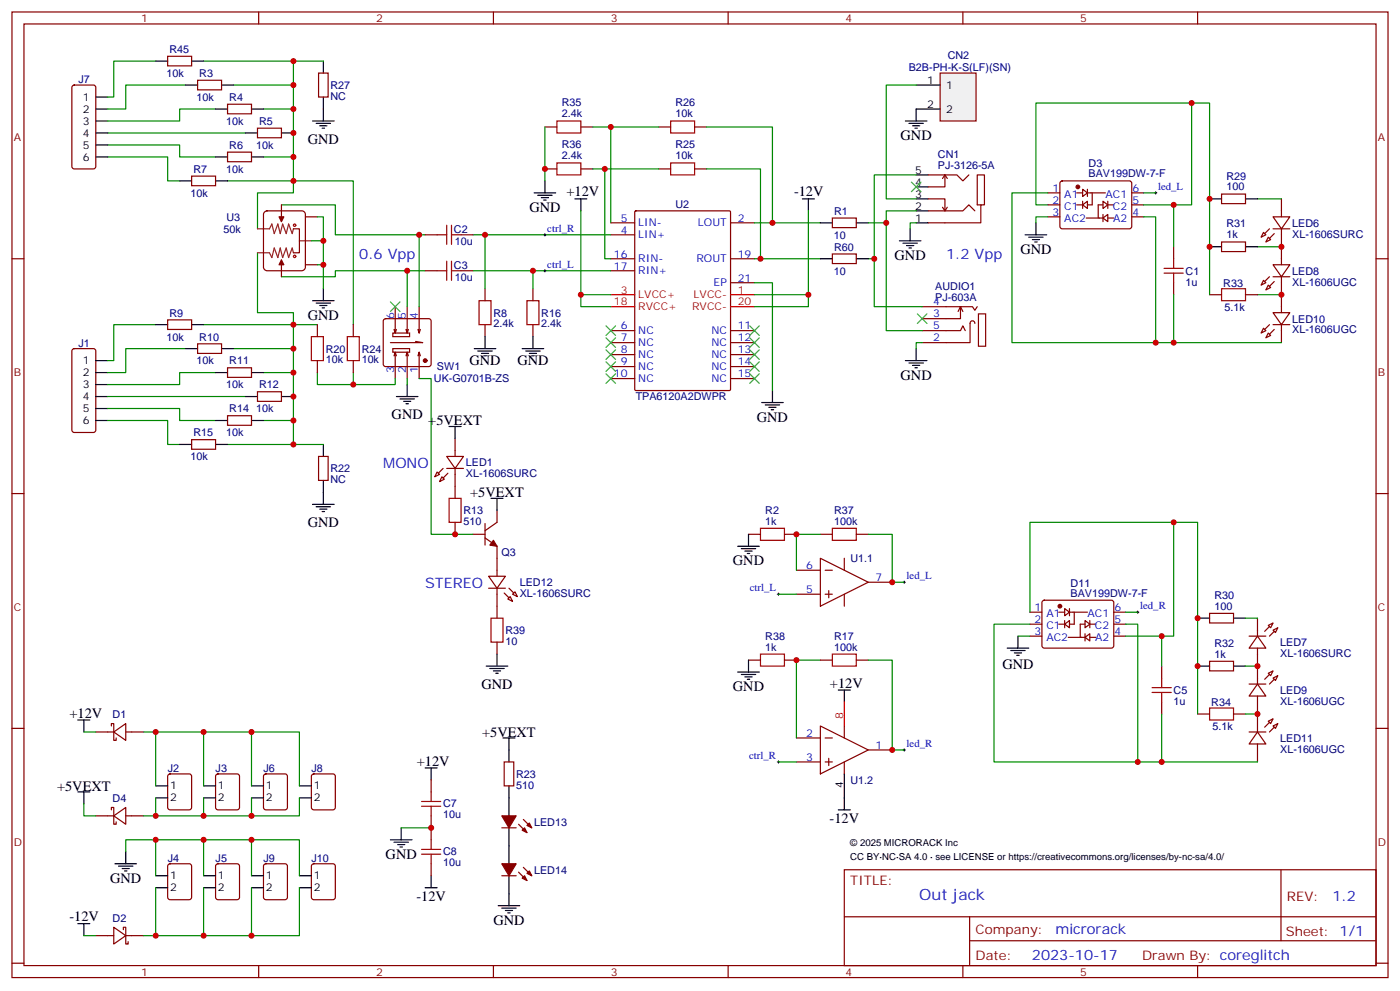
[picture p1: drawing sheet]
<svg xmlns="http://www.w3.org/2000/svg" width="412mm" height="292mm" viewBox="0 0 412 292" stroke-linecap="round" stroke-linejoin="round" font-family="sans-serif">
<g fill="none" stroke="#870000" stroke-width=".35">
<path d="M3.5 3.5h405.4v284.4h-405.4zM7.1 7.1h398.2v277.2h-398.2zM76.2 3.5v3.6M145.3 3.5v3.6M214.5 3.5v3.6M283.6 3.5v3.6M352.8 3.5v3.6M21.4 25.3l.5-.3h5.6l.7 .5v23.5l-.4 .7h-5.9l-.7-.4v-23.5zM93.8 21.5h2.9v7.1h-2.9zM160.5 37.4h3.5M171.1 37.4h3.5M194 37.4h3.6"/>
<path d="M204.6 37.4h3.5M160.5 49.7h3.5M171.1 49.7h3.5M194 49.7h3.6M204.6 49.7h3.5M273.4 58.6h4.9v3.5M273.4 51.5h8.5l1.7 1.8 1.8-1.8M278.3 51.5v3.5h-4.9M278.3 51.5l.7 1.1M278.3 51.5l-.7 1.1M308.7 56.8h3.5M312.4 53.5l.5-.2h20l.5 .7-.1 12.9-.6 .5-20.1-.1-.4-.6v-12.7z"/>
<path d="M317.1 56.8h1.8M318.9 55.7l1.4 1.1-1.4 1.1zM318.9 59.3v2.1M320.3 56.8h5.3M320.3 55.7v2.2M321.7 56.8v3.5h-1.4M324.9 59.3l1.4 1-1.4 1.1zM326.3 59.3v2.1M333.4 56.8h3.5M359.8 57.1h7.1v2.9h-7.1zM377.5 58.6v5.3M3.5 76.2h3.6"/>
<path d="M77.8 62.5l.9-.4h10.2l.9 .4 .2 .6v15.6l-.5 .8-.6 .2h-10.2l-.9-.5-.2-.5v-15.6zM82.9 60.3v5M82.9 76.6v4.9M86.4 67.4h1.8v7h-1.8M90 63.9h3.5M90 78h3.5M179.9 76.2h7.1M179.9 65.6h7.1M179.9 69.1h7.1M179.9 79.7h7.1M187 62.3l.3-.2h27.5l.3 .2 .1 52.4-.2 .3h-27.7l-.3-.2zM215.2 76.2h7"/>
<path d="M215.2 65.6h7M273.4 62.1h10.2l1.8-1.8 1.8 1.8M277.6 61l.7 1.1M279 61l-.7 1.1M288.9 60.3h-1v-8.8h2.1v8.8h-1.1v5.3h-15.5M308.7 60.3h3.5M308.7 63.9h3.5M317.1 60.3h1.8M318.9 60.3l1.4-1v2.1zM320 64.2h4.9M324.9 64.2l1.4-1.1v2.2zM324.9 60.3h-1.4v3.9"/>
<path d="M324.9 63.1v2.2M326.3 60.3h1.8M326.3 64.2h1.8M333.4 60.3h3.5M333.4 63.9h3.5M345.7 72.7v3.5M359.8 71.3h7.1v2.8h-7.1zM372.2 68.4l.7 .7-1.4 .7zM373.6 69.8l.7 .8-1.4 .7zM375 78h4.9l-2.4 3.5zM375 63.9h4.9l-2.4 3.5zM375 67.4h4.9"/>
<path d="M377.5 67.4v10.6M405.3 76.2h3.6M93.5 95.6v3.5M104.1 95.6v3.5M113.1 94l.5-.2h12.7l.5 .2 .2 .5v12.7l-.2 .5-.5 .2h-12.7l-.5-.2-.2-.5v-12.7zM115.7 98.1h4.9v1h-4.9zM116.4 90.3v7.8l-.3-1.1M116.8 97l-.4 1.1M119.9 90.3v7.8l-.3-1.1M120.3 97l-.4 1.1M123.5 90.3v7.8l-.4-1.1M123.8 97l-.3 1.1"/>
<path d="M179.9 97.4h7.1M215.2 97.4h7M215.2 83.3h7M271.6 97.4h11.3l.7-1.4 .7 1.4M271.6 90.3h14.9l.7 1.1 .7-1.1M282.2 91.7l.7-1.4 .7 1.4M282.9 90.3v3.5h-11.3M287.2 95.2l-.1-.4a.69 .69 0 0 0-1.2 0l-.1 6.1h-14.2M288.2 92.4h2.1v9.6h-2.1zM345.7 83.3v3.5M356.3 86.8h3.5M366.9 86.8h3.5"/>
<path d="M372.2 96.7l.7 .7-1.4 .7zM372.2 82.5l.7 .8-1.4 .7zM373.6 98.1l.7 .7-1.4 .7zM373.6 84l.7 .7-1.4 .7zM375 92.1h4.9l-2.4 3.5zM375 95.6h4.9M375 81.5h4.9M377.5 81.5v10.6M377.5 95.6v5.3M21.4 102.9l.5-.2h5.6l.7 .4v23.5l-.4 .7-5.9 .1-.7-.5v-23.5zM93.5 106.2v3.5M104.1 106.2v3.5"/>
<path d="M115.7 102.7h4.9v1h-4.9zM116.1 104.8l.3-1.1v7.8M116.4 103.7l.4 1.1M119.6 104.8l.3-1.1v7.8M119.9 103.7l.4 1.1M122.4 100.5l2.1 .4h-9.5M123.1 104.8l.4-1.1v7.8M123.5 103.7l.3 1.1M179.9 100.9h7.1M179.9 104.4h7.1M179.9 107.9h7.1M179.9 111.5h7.1"/>
<path d="M215.2 100.9h7M215.2 104.4h7M215.2 107.9h7M215.2 111.5h7M93.8 134.4h2.9v7.1h-2.9zM128.8 139l.7 .7-1.4 .7zM131.6 134.4h4.9l-2.4 3.5zM131.6 137.9h4.9M134.1 129.1v5.3M134.1 137.9v8.9M3.5 145.3h3.6M130.2 140.4l.7 .7-1.4 .7z"/>
<path d="M134.1 153.8v3.5M139.3 157.3h3.6M142.9 158.4l3.5 2.5v8.8M142.9 154.2v6.3M146.4 150.3v3.5l-3.5 2.5M220.5 157.3h3.5M231.1 157.3h3.5M241.7 157.3h3.5M252.2 157.3h3.6M405.3 145.3h3.6M143.9 169.7h5l-2.5 3.5zM143.9 173.2h5"/>
<path d="M146.4 173.2v8.8M149.6 176.4l.7-.7 .7 1.4zM151.7 174.3l.7 1.4-1.4-.7zM234.6 167.9h7.1M234.6 175h7.1M241.7 164.4l14.1 7-14.1 7.1zM243.1 167.9h2.1M243.1 175h2.1M244.1 173.9v2.1M248.7 164.4v3.5M248.7 175v3.5M255.8 171.4h7"/>
<path d="M307.2 176.9l.4-.2 20.1 .1 .4 .6-.1 13-.6 .5-20.1-.1-.4-.7v-12.7zM313.6 179.2l1.4 1.1-1.4 1zM315 179.2v2.1M146.4 189.1v3.5M220.5 194.4h3.5M231.1 194.4h3.5M241.7 194.4h3.5M252.2 194.4h3.6M303.4 187.3h3.5M303.4 180.3h3.5M303.4 183.8h3.5M311.9 180.3h1.7"/>
<path d="M311.9 183.8h1.7M313.6 183.8l1.4-1.1v2.2zM313.6 182.7v2.2M314.7 187.7h4.9M315 180.3h5.3M316.4 180.3v3.5h-1.4M319.6 182.7l1.4 1.1-1.4 1.1zM319.6 187.7l1.4-1.1v2.1zM319.6 183.8h-1.4v3.9M319.6 186.6v2.1M321 187.7h1.8M321 183.8h1.8"/>
<path d="M321 182.7v2.2M328.1 187.3h3.5M328.1 180.3h3.5M328.1 183.8h3.5M342.2 196.1v3.6M356.3 180.6h7.1v2.8h-7.1zM356.3 194.7h7.1v2.9h-7.1zM367.9 187.3h5M370.4 187.3l2.5 3.6h-5zM370.4 182v5.3M370.4 190.9v10.5M373.6 184.1l1.4-.7-.7 1.5z"/>
<path d="M373.6 198.3l1.4-.7-.7 1.4zM375 185.6l1.4-.7-.7 1.4zM375 199.7l1.4-.7-.7 1.4zM3.5 214.5h3.6M28.2 215.5h5.3M32.8 213.8v-.7h.7v4.9h.7v-.7M33.5 215.5l3.5-2.4v4.9zM37 215.5h5.3M234.6 217.3h7.1M241.7 213.8l14.1 7-14.1 7.1zM243.1 217.3h2.1M248.7 213.8v3.5"/>
<path d="M342.2 206.7v3.6M352.8 210.3h3.5M363.4 210.3h3.5M367.9 215.5h5M367.9 201.4h5M370.4 201.4l2.5 3.6h-5zM370.4 215.5l2.5 3.6h-5zM370.4 205v10.5M370.4 219.1v5.3M373.6 212.4l1.4-.7-.7 1.4zM375 213.8l1.4-.7-.7 1.4zM405.3 214.5h3.6"/>
<path d="M32.8 238.5v-.7h.7v4.9h.7v-.7M49.6 228.1l.5-.2h5.6l.7 .4v9.5l-.4 .6-5.9 .1-.7-.5v-9.4zM63.7 228.1l.5-.2h5.6l.7 .4 .1 9.5-.5 .6-5.9 .1-.6-.5-.1-9.4zM127 229.7v3.5M148.5 224.4h2.8v7h-2.8zM234.6 224.4h7.1M243.1 224.4h2.1M244.1 223.3v2.1M248.7 224.4v3.5M255.8 220.8h7M28.2 240.2h5.3M33.5 240.2l3.5-2.4v4.9z"/>
<path d="M37 240.2h5.3M49.6 254.6l.5-.2h5.6l.7 .4v9.4l-.4 .7h-5.9l-.7-.4v-9.4zM63.7 254.6l.5-.2h5.6l.7 .4 .1 9.4-.5 .7h-5.9l-.6-.4-.1-9.4zM127 240.2v7.1M127 254.4v3.5M147.8 243.8h4.2M147.8 257.9h4.2M152.8 242.7l2.4 2.5M152.8 256.8l2.4 2.5M154.2 241.3l2.4 2.5M154.2 255.4l2.4 2.5M248.7 256.1h156.6v28.2h-156.6z"/>
<path d="M377.3 256.1v20.9M28.2 275.5h5.3M33.5 273.1l3.5 2.4-3.5 2.5zM36.3 273.8v-.7h.7v4.9h.7v-.7M37 275.5h5.3M248.7 270h156.5M285.6 277h119.6M285.6 270v14.1M3.5 283.6h3.6M76.2 284.3v3.6M145.3 284.3v3.6M214.5 284.3v3.6"/>
<path d="M283.6 284.3v3.6M352.8 284.3v3.6M405.3 283.6h3.6"/>
</g>
<g fill="none" stroke="#008700" stroke-width=".35">
<path d="M45.9 18h-12.4v10.6h-1.8M60 18h26.4v35.3h-19.4M86.4 18h8.8M31.7 39.2h40.6M54.7 25h-17.7v7.1h-5.3M63.5 32.1h-10.6v3.5h-21.2M68.8 25h17.6M77.6 32.1h8.8M160.5 37.4v15.9M174.6 37.4h19.4M179.9 37.4v28.2M208.1 37.4h19.4v28.2"/>
<path d="M351 30.3v30h-14.1M31.7 46.2h17.7v7.1h3.5M31.7 42.7h21.2v3.5h10.6M77.6 46.2h8.8M174.6 49.7h19.4M178.2 49.7v26.5h1.7M208.1 49.7h15.9v26.5M269.9 51.5h-12.4v38.8h14.1M308.7 56.8h-10.6v44.1h42.3M336.9 56.8h3.5M370.4 58.6h7.1M75.8 74.4v17.7h10.6v3.5h7.1"/>
<path d="M75.8 67.4v-10.6h10.6v-3.5h17.7v42.3M82.9 60.3h15.9v8.8h26.4M91.7 70.9h3.5M93.5 63.9h1.7v21.1M93.5 78h1.7M119.9 79.7v10.6M123.5 69.1v21.2M125.2 79.7h-26.4v1.8h-15.9M139.3 79.7h40.6M139.3 69.1h40.6M171.1 62.1v28.2h8.8M222.2 65.6h19.5"/>
<path d="M222.2 76.2h19.5M238.1 62.1v28.2h-15.9M255.8 65.6h5.3M255.8 76.2h1.7M269.9 65.6h-1.8v1.8M269.9 62.1h-8.8v35.3h10.5M308.7 60.3h-3.5v-30h51.1v56.5M308.7 63.9h-3.5v1.7M336.9 63.9h3.5v37h37.1M345.7 60.3v12.4M370.4 72.7h7.1M45.9 95.6h-12.4v10.6h-1.8"/>
<path d="M60 95.6h26.4v35.3h-19.4M171.1 86.8h8.8M222.2 83.3h5.3v31.7M222.2 86.8h15.9M345.7 86.8v14.1M370.4 86.8h7.1M31.7 116.8h40.6M54.7 102.7h-17.7v7h-5.3M63.5 109.7h-10.6v3.5h-21.2M68.8 102.7h17.6M77.6 109.7h8.8M93.5 109.7v3.5h22.9v-1.7"/>
<path d="M104.1 109.7v3.5M119.9 111.5v1.7M123.5 111.5h3.5v45.8h12.3M271.6 100.9h-1.7v1.8M31.7 120.3h21.2v3.5h10.6M31.7 123.8h17.7v7.1h3.5M77.6 123.8h8.8M86.4 130.9h8.8M241.7 157.3h-7.1v10.6M255.8 157.3h7v14.1h3.5M345.7 153.8v33.5h-14.1M229.3 175h5.3"/>
<path d="M241.7 194.4h-7.1v22.9M255.8 194.4h7v26.4h3.5M299.9 187.3h3.5M303.4 180.3v-26.5h49.4v56.5M303.4 183.8h-10.6v40.6h42.3M331.6 183.8h3.5v40.6h35.3M331.6 180.3h3.5M342.2 187.3v8.8M366.9 182h3.5M366.9 196.1h3.5M24.7 215.5h3.5M42.3 215.5h17.7v15.9"/>
<path d="M45.9 215.5v15.9M342.2 210.3v14.1M366.9 210.3h3.5M24.7 236.7v3.5h3.5M45.9 235v5.2M60 235v5.2h-17.7M229.3 224.4h5.3M37 250.8v-3.5h23v10.6M45.9 247.3v10.6M118.2 243.8h8.8M24.7 275.5h3.5M45.9 261.4v14.1"/>
<path d="M60 261.4v14.1h-17.7"/>
</g>
<g fill="none" stroke="#000" stroke-width=".35">
<path d="M95.2 18v3.5M28.2 28.6h3.5M28.2 32.1h3.5M28.2 35.6h3.5M28.2 39.2h3.5M92.1 35.6h6.3M93.1 36.3h4.3M94.2 37h2.1M94.9 37.7h.7M95.2 28.6v7M28.2 42.7h3.5M28.2 46.2h3.5"/>
<path d="M157.3 56.8h6.4M158.4 57.5h4.2M159.5 58.2h2.1M160.2 58.9h.7M160.5 53.3v3.5M169.3 58.6h3.6M171.1 58.6v3.5M236.4 58.6h3.5M238.1 58.6v3.5M269.9 58.6h3.5M269.9 55h3.5M269.9 51.5h3.5"/>
<path d="M356.3 58.6h3.5M366.9 58.6h3.5M264.9 70.9h6.4M266 71.6h4.2M267.1 72.3h2.1M267.8 73h.7M268.1 67.4v3.5M269.9 62.1h3.5M269.9 65.6h3.5M302 69.1h6.3M303 69.8h4.3M304.1 70.6h2.1"/>
<path d="M304.8 71.3h.7M305.2 65.6v3.5M356.3 72.7h3.5M366.9 72.7h3.5M92.1 88.5h6.3M93.1 89.3h4.3M94.2 90h2.1M94.9 90.7h.7M95.2 85v3.5M28.2 106.2h3.5M28.2 116.8h3.5M28.2 109.7h3.5"/>
<path d="M28.2 113.2h3.5M116.8 116.8h6.3M117.8 117.5h4.3M118.9 118.2h2.1M119.6 118.9h.7M119.9 113.2v3.6M224.4 118.5h6.3M225.4 119.2h4.3M226.5 119.9h2.1M227.5 115v3.5M266.7 106.2h6.3M267.8 106.9h4.2"/>
<path d="M268.8 107.6h2.1M269.5 108.3h.7M269.9 102.7v3.5M28.2 120.3h3.5M28.2 123.8h3.5M95.2 130.9v3.5M132.3 125.6h3.5M134.1 125.6v3.5M227.2 120.6h.7M92.1 148.5h6.3M93.1 149.2h4.3M94.2 149.9h2.1"/>
<path d="M94.9 150.6h.7M95.2 141.5v7M144.6 146.8h3.6M146.4 146.8v3.5M220.5 157.3v3.6M217.3 160.9h6.4M218.4 161.6h4.2M219.4 162.3h2.1M220.1 163h.7M143.2 196.1h6.4M144.3 196.8h4.2M145.3 197.6h2.2"/>
<path d="M146 198.3h.8M146.4 192.6v3.5M217.3 197.9h6.4M218.4 198.6h4.2M219.4 199.3h2.1M220.5 194.4v3.5M296.7 190.9h6.3M297.7 191.6h4.3M298.8 192.3h2.1M299.5 193h.7M299.9 187.3v3.6M352.8 182h3.5"/>
<path d="M352.8 196.1h3.5M363.4 182h3.5M363.4 196.1h3.5M22.9 212h3.6M24.7 212v3.5M148.2 217.3h3.5M149.9 217.3v7.1M220.1 200h.7M246.9 203.2h3.6M248.7 203.2v3.5M22.9 233.2h3.6M24.7 233.2v3.5"/>
<path d="M45.9 231.4h3.5M45.9 235h3.5M60 231.4h3.5M60 235h3.5M125.2 226.1h3.6M127 226.1v3.6M149.9 231.4v8.8M246.9 238.5h3.6M248.7 227.9v10.6M33.9 254.4h6.3M34.9 255.1h4.3M36 255.8h2.1"/>
<path d="M36.7 256.5h.7M37 250.8v3.6M45.9 257.9h3.5M60 257.9h3.5M115 247.3h6.4M116.1 248h4.2M117.1 248.7h2.1M117.8 249.4h.7M118.2 243.8v3.5M127 257.9v3.5M149.9 243.8v10.6M149.9 257.9v8.8"/>
<path d="M22.9 272h3.6M24.7 272v3.5M45.9 261.4h3.5M60 261.4h3.5M125.2 261.4h3.6M146.8 266.7h6.3M147.8 267.4h4.2M148.9 268.1h2.1M149.6 268.8h.7"/>
</g>
<g fill="none" stroke="#a10000" stroke-width=".35">
<path d="M164 35.6h7.1v3.6h-7.1zM197.6 35.6h7v3.6h-7zM164 48h7.1v3.5h-7.1zM197.6 48h7v3.5h-7zM342.9 79h5.6M345.7 76.2v2.8M91.7 99.1h3.5v7.1h-3.5zM102.3 99.1h3.5v7.1h-3.5zM342.9 80.4h5.6M345.7 80.4v2.9M359.8 85h7.1v3.5h-7.1zM132.3 146.8h3.5v7h-3.5z"/>
<path d="M224 155.6h7.1v3.5h-7.1zM245.2 155.6h7v3.5h-7zM144.6 182h3.6v7.1h-3.6zM224 192.6h7.1v3.5h-7.1zM245.2 192.6h7v3.5h-7zM342.2 199.7v2.8M339.4 203.9h5.6M339.4 202.5h5.6M342.2 203.9v2.8M356.3 208.5h7.1v3.5h-7.1zM124.2 237.4h5.6M124.2 236h5.6"/>
<path d="M127 233.2v2.8M127 237.4v2.8M124.2 251.5h5.6M124.2 250.1h5.6M127 247.3v2.8M127 251.5v2.9"/>
<circle cx="86.8" cy="66.3" r=".35"/>
<circle cx="86.8" cy="75.5" r=".35"/>
</g>
<path d="M179.9 86.8h7.1M179.9 90.3h7.1M215.2 86.8h7M215.2 90.3h7M248.7 206.7v7.1" fill="none" stroke="#f00" stroke-width=".35"/>
<g fill="none" stroke="#3c3" stroke-width=".35">
<path d="M268.5 53.6l2.8 2.8M271.3 53.6l-2.8 2.8M115 88.9l2.8 2.8M117.8 88.9l-2.8 2.8M178.5 99.5l2.8 2.8M178.5 96l2.8 2.8M181.3 99.5l-2.8 2.8M181.3 96l-2.8 2.8M220.8 96l2.9 2.8M220.8 99.5l2.9 2.8M223.7 96l-2.9 2.8M223.7 99.5l-2.9 2.8"/>
<path d="M270.2 92.4l2.8 2.8M273 92.4l-2.8 2.8M178.5 110.1l2.8 2.8M178.5 106.5l2.8 2.9M178.5 103l2.8 2.8M181.3 110.1l-2.8 2.8M181.3 106.5l-2.8 2.9M181.3 103l-2.8 2.8M220.8 103l2.9 2.8M220.8 106.5l2.9 2.9M220.8 110.1l2.9 2.8M223.7 103l-2.9 2.8"/>
<path d="M223.7 106.5l-2.9 2.9M223.7 110.1l-2.9 2.8"/>
</g>
<g fill="#870000" stroke="#870000" stroke-width=".35">
<path d="M375.4 97l-1.5 1.4z"/>
<path d="M373.9 95.6l-1.4 1.4z"/>
<path d="M375.4 82.9l-1.5 1.4z"/>
<path d="M373.9 81.5l-1.4 1.4z"/>
<path d="M375.4 68.8l-1.5 1.4z"/>
<path d="M373.9 67.4l-1.4 1.4z"/>
<path d="M373.9 184.5l-1.4 1.4z"/>
<path d="M373.9 187.3l1.5-1.4z"/>
<path d="M372.5 200l1.4-1.4z"/>
<path d="M373.9 201.4l1.5-1.4z"/>
<path d="M372.5 214.1l1.4-1.4z"/>
<path d="M373.9 215.5l1.5-1.4z"/>
<path d="M145.3 159.1l1.1 1.8-2.1-.4z"/>
<path d="M148.5 174.6l1.4 1.4z"/>
<path d="M149.9 173.2l1.4 1.4z"/>
<path d="M131.9 139.3l-1.4 1.5z"/>
<path d="M130.5 137.9l-1.4 1.4z"/>
<path d="M147.8 240.2h4.2l-2.1 3.6z"/>
<path d="M153.8 244.5l.7-.7 .7 1.4z"/>
<path d="M155.2 243.1l.7-.7 .7 1.4z"/>
<path d="M147.8 254.4h4.2l-2.1 3.5z"/>
<path d="M153.8 258.6l.7-.7 .7 1.4z"/>
<path d="M155.2 257.2l.7-.7 .7 1.4z"/>
<path d="M82.2 63.9h1.4l-.7 1.4z"/>
<path d="M82.9 76.6l.7 1.4h-1.4z"/>
<circle cx="125.2" cy="106.2" r=".53"/>
<circle cx="312.2" cy="178.5" r=".53"/>
<circle cx="317.5" cy="55" r=".53"/>
</g>
<g fill="none" stroke="#000" stroke-width=".29">
<path d="M340.1 56.8h.7M340.4 56.4v.7M160.2 79.7h.7M160.2 69.1h.7M160.5 68.8v.7M160.5 79.4v.7M229 175h.7M229.3 174.6v.7M266 171.4h.7M266.3 171.1v.7M335.1 179.9v.7M334.8 180.3h.7"/>
<path d="M229 224.4h.7M229.3 224v.7M266 220.8h.7M266.3 220.5v.7"/>
</g>
<path d="M75.8 67.4h3.6l.7-1.4 .7 2.8 1-2.8 .7 2.8 .8-2.8 1 2.8 .7-2.8 1.1 2.8 .3-1.4M75.8 74.4h3.6l.7 1.4 .7-2.8 1 2.8 .7-2.8 .8 2.8 1-2.8 .7 2.8 1.1-2.8 .3 1.4M88.2 70.9h3.5" fill="none" stroke="#8c2424" stroke-width=".35"/>
<path d="M276.9 21.5h10.6v14.1h-10.6z" fill="#f0f0f0" stroke="#870000" stroke-width=".35"/>
<g fill="none" stroke="#000" stroke-width=".35">
<path d="M45.9 18h3.5M56.4 18h3.6M54.7 25h3.5M63.5 32.1h3.5M65.3 25h3.5M72.3 39.2h3.5M74.1 32.1h3.5M82.9 39.2h3.5M266.7 35.6h6.3M267.8 36.3h4.2M268.8 37h2.1M269.5 37.7h.7"/>
<path d="M269.9 25h7M276.9 32.1h-7v3.5M52.9 53.3h3.5M63.5 46.2h3.5M63.5 53.3h3.5M74.1 46.2h3.5M241.7 76.2h3.5M241.7 65.6h3.5M252.2 76.2h3.6M252.2 65.6h3.6M45.9 95.6h3.5M56.4 95.6h3.6"/>
<path d="M142.9 99.1v3.6M157 99.1v3.6M54.7 102.7h3.5M63.5 109.7h3.5M65.3 102.7h3.5M72.3 116.8h3.5M74.1 109.7h3.5M82.9 116.8h3.5M139.7 102.7h6.3M140.8 103.4h4.2M141.8 104.1h2.1M142.5 104.8h.7"/>
<path d="M153.8 102.7h6.4M154.9 103.4h4.2M155.9 104.1h2.1M156.6 104.8h.7M52.9 130.9h3.5M63.5 123.8h3.5M63.5 130.9h3.5M74.1 123.8h3.5M74.1 231.4h3.5M74.1 235h3.5M88.2 231.4h3.5M88.2 235h3.5"/>
<path d="M74.1 257.9h3.5M88.2 257.9h3.5M74.1 261.4h3.5M88.2 261.4h3.5"/>
</g>
<path d="M128.8 69.1h2.8M128.8 79.7h2.8M131.6 66.3v5.7M131.6 76.9v5.6M133 66.3v5.7M133 76.9v5.6M133 69.1h2.8M133 79.7h2.8M141.1 88.5h3.5v7.1h-3.5zM155.2 88.5h3.5v7.1h-3.5z" fill="none" stroke="#a10000" stroke-width=".35"/>
<g fill="none" stroke="#870000" stroke-width=".35">
<path d="M49.4 16.6h7v2.8h-7zM58.2 23.6h7.1v2.9h-7.1zM67 30.7h7.1v2.8h-7.1zM75.8 37.7h7.1v2.9h-7.1zM56.4 51.9h7.1v2.8h-7.1zM67 44.8h7.1v2.8h-7.1zM125.2 69.1h3.6M125.2 79.7h3.6M135.8 69.1h3.5M135.8 79.7h3.5M245.2 74.8h7v2.8h-7zM245.2 64.2h7v2.8h-7z"/>
<path d="M49.4 94.2h7v2.8h-7zM142.9 85v3.5M142.9 95.6v3.5M157 85v3.5M157 95.6v3.5M58.2 101.2h7.1v2.9h-7.1zM67 108.3h7.1v2.8h-7.1zM75.8 115.4h7.1v2.8h-7.1zM56.4 129.5h7.1v2.8h-7.1zM67 122.4h7.1v2.8h-7.1zM77.8 228.1l.5-.2h5.7l.6 .4 .1 9.5-.5 .6-5.9 .1-.6-.5-.1-9.4zM92 228.1l.4-.2h5.7l.6 .4 .1 9.5-.5 .6-5.9 .1-.6-.5-.1-9.4z"/>
<path d="M77.8 254.6l.5-.2h5.7l.6 .4 .1 9.4-.5 .7h-5.9l-.6-.4-.1-9.4zM92 254.6l.4-.2h5.7l.6 .4 .1 9.4-.5 .7h-5.9l-.6-.4-.1-9.4z"/>
</g>
<path d="M269.9 25h-8.8v33.6h8.8M142.9 69.1v15.9M157 79.7v5.3M60 215.5h28.2v15.9M74.1 215.5v15.9M74.1 235v5.2M88.2 235v5.2h-28.2M60 247.3h28.2v10.6M74.1 247.3v10.6M74.1 261.4v14.1M88.2 261.4v14.1h-28.2" fill="none" stroke="#008700" stroke-width=".35"/>
<g fill="#c00">
<circle cx="127" cy="243.8" r=".88"/>
<circle cx="45.9" cy="215.5" r=".88"/>
<circle cx="45.9" cy="247.3" r=".88"/>
<circle cx="45.9" cy="275.5" r=".88"/>
<circle cx="377.5" cy="72.7" r=".88"/>
<circle cx="377.5" cy="86.8" r=".88"/>
<circle cx="86.4" cy="25" r=".88"/>
<circle cx="86.4" cy="32.1" r=".88"/>
<circle cx="86.4" cy="46.2" r=".88"/>
<circle cx="86.4" cy="123.8" r=".88"/>
<circle cx="86.4" cy="109.7" r=".88"/>
<circle cx="86.4" cy="102.7" r=".88"/>
<circle cx="86.4" cy="95.6" r=".88"/>
<circle cx="86.4" cy="53.3" r=".88"/>
<circle cx="104.1" cy="113.2" r=".88"/>
<circle cx="119.9" cy="79.7" r=".88"/>
<circle cx="123.5" cy="69.1" r=".88"/>
<circle cx="160.5" cy="49.7" r=".88"/>
<circle cx="224" cy="76.2" r=".88"/>
<circle cx="227.5" cy="65.6" r=".88"/>
<circle cx="178.2" cy="49.7" r=".88"/>
<circle cx="179.9" cy="37.4" r=".88"/>
<circle cx="262.8" cy="171.4" r=".88"/>
<circle cx="234.6" cy="157.3" r=".88"/>
<circle cx="234.6" cy="194.4" r=".88"/>
<circle cx="262.8" cy="220.8" r=".88"/>
<circle cx="370.4" cy="196.1" r=".88"/>
<circle cx="370.4" cy="210.3" r=".88"/>
<circle cx="352.8" cy="182" r=".88"/>
<circle cx="352.8" cy="196.1" r=".88"/>
<circle cx="335.1" cy="224.4" r=".88"/>
<circle cx="345.7" cy="153.8" r=".88"/>
<circle cx="356.3" cy="72.7" r=".88"/>
<circle cx="356.3" cy="58.6" r=".88"/>
<circle cx="340.4" cy="100.9" r=".88"/>
<circle cx="351" cy="30.3" r=".88"/>
<circle cx="238.1" cy="86.8" r=".88"/>
<circle cx="171.1" cy="86.8" r=".88"/>
<circle cx="342.2" cy="187.3" r=".88"/>
<circle cx="342.2" cy="224.4" r=".88"/>
<circle cx="345.7" cy="60.3" r=".88"/>
<circle cx="345.7" cy="100.9" r=".88"/>
<circle cx="134.1" cy="157.3" r=".88"/>
<circle cx="95.3" cy="78" r=".88"/>
<circle cx="95.3" cy="70.9" r=".88"/>
<circle cx="45.9" cy="240.2" r=".88"/>
<circle cx="86.4" cy="18" r=".88"/>
<circle cx="86.4" cy="130.9" r=".88"/>
<circle cx="257.5" cy="76.2" r=".88"/>
<circle cx="261.1" cy="65.6" r=".88"/>
<circle cx="86.4" cy="39.2" r=".88"/>
<circle cx="86.4" cy="116.8" r=".88"/>
<circle cx="142.9" cy="69.1" r=".88"/>
<circle cx="157" cy="79.7" r=".88"/>
<circle cx="60" cy="240.2" r=".88"/>
<circle cx="74.1" cy="240.2" r=".88"/>
<circle cx="60" cy="215.5" r=".88"/>
<circle cx="74.1" cy="215.5" r=".88"/>
<circle cx="60" cy="275.5" r=".88"/>
<circle cx="74.1" cy="275.5" r=".88"/>
<circle cx="60" cy="247.3" r=".88"/>
<circle cx="74.1" cy="247.3" r=".88"/>
</g>
<text font-size="4.6" fill="#00f" x="270.8" y="265.1">Out jack</text>
<g font-size="4.2">
<text x="265.3" y="41.3">GND</text>
<text x="90.7" y="42.3">GND</text>
<text x="166.9" y="57.9">+12V</text>
<text x="233.9" y="57.9">-12V</text>
<text x="155.9" y="62.4">GND</text>
<text x="263.5" y="76.6">GND</text>
<text x="300.6" y="74.8">GND</text>
<text x="90.7" y="94.2">GND</text>
<text x="138.3" y="107.6">GND</text>
<text x="152.4" y="107.6">GND</text>
<text x="265.3" y="111.8">GND</text>
<text x="115.4" y="123.4">GND</text>
<text x="126.2" y="125.3">+5VEXT</text>
<text x="223" y="124.2">GND</text>
<text x="138.5" y="146.4">+5VEXT</text>
<text x="90.7" y="155.2">GND</text>
<text x="215.9" y="166.5">GND</text>
<text x="295.3" y="196.9">GND</text>
<text x="141.8" y="202.8">GND</text>
<text x="215.9" y="203.6">GND</text>
<text x="244.5" y="202.5">+12V</text>
<text x="20.5" y="211.3">+12V</text>
<text x="142" y="217">+5VEXT</text>
<text x="122.8" y="225.4">+12V</text>
<text x="16.8" y="232.9">+5VEXT</text>
<text x="244.4" y="242.4">-12V</text>
<text x="113.6" y="252.9">GND</text>
<text x="32.5" y="260">GND</text>
<text x="122.7" y="265.4">-12V</text>
<text x="20.5" y="271.3">-12V</text>
<text x="145.3" y="272.3">GND</text>
</g>
<g font-size="4.2" fill="#00f">
<text x="105.8" y="76.2">0.6 Vpp</text>
<text x="278.7" y="76.2">1.2 Vpp</text>
<text x="112.9" y="137.9">MONO</text>
<text x="125.2" y="173.2">STEREO</text>
<text x="392.5" y="265.4">1.2</text>
<text x="310.9" y="274.9">microrack</text>
<text x="304" y="282.7">2023-10-17</text>
</g>
<g font-size="3.9" fill="#800">
<text x="250.5" y="260.7">TITLE:</text>
<text x="379.1" y="265.4">REV:</text>
<text x="287.4" y="274.9">Company:</text>
<text x="378.7" y="275.5">Sheet: 1/1</text>
<text x="287.4" y="282.6">Date:</text>
<text x="336.4" y="282.7">Drawn By: coreglitch</text>
</g>
<g font-size="3.2" fill="#800">
<text x="41.6" y="6.5">1</text>
<text x="110.8" y="6.5">2</text>
<text x="179.9" y="6.5">3</text>
<text x="249.1" y="6.5">4</text>
<text x="318.2" y="6.5">5</text>
<text x="4.1" y="41.6">A</text>
<text x="405.9" y="41.6">A</text>
<text x="4.1" y="110.8">B</text>
<text x="405.9" y="110.8">B</text>
<text x="4.1" y="179.9">C</text>
<text x="405.9" y="179.9">C</text>
<text x="4.1" y="249.1">D</text>
<text x="405.9" y="249.1">D</text>
<text x="41.6" y="287.3">1</text>
<text x="110.8" y="287.3">2</text>
<text x="179.9" y="287.3">3</text>
<text x="249.1" y="287.3">4</text>
<text x="318.2" y="287.3">5</text>
</g>
<g font-size="3.2" fill="#000080">
<text x="49.9" y="15.6">R45</text>
<text x="279.2" y="17.4">CN2</text>
<text x="49" y="22.7">10k</text>
<text x="58.7" y="22.7">R3</text>
<text x="267.7" y="20.9">B2B-PH-K-S(LF)(SN)</text>
<text x="23.1" y="24.5">J7</text>
<text x="57.8" y="29.7">10k</text>
<text x="67.5" y="29.7">R4</text>
<text x="97.4" y="29.4">NC</text>
<text x="97.4" y="26.2">R27</text>
<text x="165.5" y="34.6">2.4k</text>
<text x="165.5" y="31.3">R35</text>
<text x="199" y="34.6">10k</text>
<text x="199" y="31.3">R26</text>
<text x="66.7" y="36.8">10k</text>
<text x="76.4" y="36.8">R5</text>
<text x="67.5" y="43.8">R6</text>
<text x="75.5" y="43.8">10k</text>
<text x="165.5" y="46.9">2.4k</text>
<text x="165.5" y="43.7">R36</text>
<text x="199" y="46.9">10k</text>
<text x="199" y="43.7">R25</text>
<text x="276.3" y="46.6">CN1</text>
<text x="57" y="50.9">R7</text>
<text x="66.7" y="50.9">10k</text>
<text x="276.3" y="49.7">PJ-3126-5A</text>
<text x="320.7" y="52.2">BAV199DW-7-F</text>
<text x="320.7" y="49.3">D3</text>
<text x="361.3" y="52.9">R29</text>
<text x="56.1" y="57.9">10k</text>
<text x="361.3" y="56.1">100</text>
<text x="66.7" y="65">U3</text>
<text x="199" y="61.4">U2</text>
<text x="245.7" y="63.3">R1</text>
<text x="65.8" y="68.6">50k</text>
<text x="133.7" y="68.5">C2</text>
<text x="245.6" y="70.3">10</text>
<text x="361.3" y="70.2">1k</text>
<text x="361.3" y="67">R31</text>
<text x="380.6" y="70">XL-1606SURC</text>
<text x="380.6" y="66.7">LED6</text>
<text x="134" y="72.1">10u</text>
<text x="245.7" y="73.8">R60</text>
<text x="133.7" y="79.1">C3</text>
<text x="134" y="82.6">10u</text>
<text x="245.6" y="80.9">10</text>
<text x="349.2" y="81">C1</text>
<text x="380.6" y="80.9">LED8</text>
<text x="275.5" y="88.5">PJ-603A</text>
<text x="275.5" y="85.4">AUDIO1</text>
<text x="349.2" y="84.2">1u</text>
<text x="360.3" y="84.4">R33</text>
<text x="380.6" y="84.1">XL-1606UGC</text>
<text x="49.9" y="93.2">R9</text>
<text x="145.3" y="93.2">R8</text>
<text x="159.5" y="93.2">R16</text>
<text x="360.7" y="91.5">5.1k</text>
<text x="380.6" y="95">LED10</text>
<text x="49" y="100.3">10k</text>
<text x="58.7" y="100.3">R10</text>
<text x="145.3" y="96.4">2.4k</text>
<text x="159.5" y="96.4">2.4k</text>
<text x="380.6" y="98.2">XL-1606UGC</text>
<text x="23.1" y="102.1">J1</text>
<text x="57.8" y="107.3">10k</text>
<text x="67.5" y="107.3">R11</text>
<text x="96" y="107">10k</text>
<text x="96" y="103.8">R20</text>
<text x="106.5" y="107">10k</text>
<text x="106.5" y="103.8">R24</text>
<text x="127.8" y="112.6">UK-G0701B-ZS</text>
<text x="128.7" y="109.1">SW1</text>
<text x="66.7" y="114.4">10k</text>
<text x="76.4" y="114.4">R12</text>
<text x="187.3" y="117.8">TPA6120A2DWPR</text>
<text x="67.5" y="121.4">R14</text>
<text x="75.5" y="121.4">10k</text>
<text x="57" y="128.5">R15</text>
<text x="66.7" y="128.5">10k</text>
<text x="56.1" y="135.6">10k</text>
<text x="137.2" y="137.3">LED1</text>
<text x="97.4" y="142.3">NC</text>
<text x="97.4" y="139.1">R22</text>
<text x="137.2" y="140.5">XL-1606SURC</text>
<text x="136.5" y="154.6">510</text>
<text x="136.5" y="151.4">R13</text>
<text x="225.4" y="154.5">1k</text>
<text x="225.4" y="151.3">R2</text>
<text x="245.7" y="154.5">100k</text>
<text x="245.7" y="151.3">R37</text>
<text x="147.7" y="163.8">Q3</text>
<text x="250.5" y="165.5">U1.1</text>
<text x="153.1" y="172.6">LED12</text>
<text x="315.4" y="172.7">D11</text>
<text x="153.1" y="175.8">XL-1606SURC</text>
<text x="315.4" y="175.7">BAV199DW-7-F</text>
<text x="357.7" y="179.6">100</text>
<text x="357.7" y="176.3">R30</text>
<text x="148.9" y="189.9">10</text>
<text x="148.9" y="186.7">R39</text>
<text x="225.4" y="191.6">1k</text>
<text x="225.4" y="188.3">R38</text>
<text x="245.7" y="191.6">100k</text>
<text x="245.7" y="188.4">R17</text>
<text x="357.7" y="190.5">R32</text>
<text x="377.1" y="190.2">LED7</text>
<text x="357.7" y="193.7">1k</text>
<text x="377.1" y="193.4">XL-1606SURC</text>
<text x="345.7" y="207.6">1u</text>
<text x="345.7" y="204.5">C5</text>
<text x="356.8" y="207.9">R34</text>
<text x="377.1" y="207.5">XL-1606UGC</text>
<text x="377.1" y="204.3">LED9</text>
<text x="33.2" y="211.4">D1</text>
<text x="357.2" y="215">5.1k</text>
<text x="377.1" y="221.6">XL-1606UGC</text>
<text x="377.1" y="218.5">LED11</text>
<text x="49.4" y="227.3">J2</text>
<text x="63.5" y="227.3">J3</text>
<text x="77.6" y="227.3">J6</text>
<text x="91.7" y="227.3">J8</text>
<text x="152" y="232.2">510</text>
<text x="152" y="229">R23</text>
<text x="250.5" y="230.8">U1.2</text>
<text x="33.2" y="236.1">D4</text>
<text x="130.5" y="237.8">C7</text>
<text x="130.5" y="240.9">10u</text>
<text x="157.3" y="243.2">LED13</text>
<text x="130.5" y="251.9">C8</text>
<text x="49.4" y="253.8">J4</text>
<text x="63.5" y="253.8">J5</text>
<text x="77.6" y="253.8">J9</text>
<text x="91.7" y="253.8">J10</text>
<text x="130.5" y="255.1">10u</text>
<text x="157.3" y="257.3">LED14</text>
<text x="33.2" y="271.4">D2</text>
</g>
<g font-size="3.2">
<text x="24.4" y="29.6">1</text>
<text x="273.1" y="24.7">1</text>
<text x="278.7" y="26.1">1</text>
<text x="24.4" y="33.2">2</text>
<text x="273.1" y="31.8">2</text>
<text x="278.7" y="33.2">2</text>
<text x="24.4" y="36.7">3</text>
<text x="24.4" y="40.2">4</text>
<text x="24.4" y="43.7">5</text>
<text x="24.4" y="47.3">6</text>
<text x="269.6" y="51.2">5</text>
<text x="269.6" y="58.2">3</text>
<text x="269.6" y="54.7">4</text>
<text x="269.6" y="61.7">2</text>
<text x="269.6" y="65.3">1</text>
<text x="24.4" y="107.2">1</text>
<text x="24.4" y="110.8">2</text>
<text x="24.4" y="114.3">3</text>
<text x="24.4" y="117.8">4</text>
<text x="24.4" y="121.4">5</text>
<text x="24.4" y="124.9">6</text>
<text x="50.1" y="232.5">1</text>
<text x="64.2" y="232.5">1</text>
<text x="78.3" y="232.5">1</text>
<text x="92.4" y="232.5">1</text>
<text x="248.4" y="232" transform="rotate(-90 248.4 232)">4</text>
<text x="50.1" y="236">2</text>
<text x="64.2" y="236">2</text>
<text x="78.3" y="236">2</text>
<text x="92.4" y="236">2</text>
<text x="50.1" y="258.9">1</text>
<text x="50.1" y="262.5">2</text>
<text x="64.2" y="258.9">1</text>
<text x="64.2" y="262.5">2</text>
<text x="78.3" y="258.9">1</text>
<text x="78.3" y="262.5">2</text>
<text x="92.4" y="258.9">1</text>
<text x="92.4" y="262.5">2</text>
</g>
<g font-size="3.2" fill="#00f">
<text x="310" y="60">2</text>
<text x="310" y="56.4">1</text>
<text x="313.5" y="58.2">A1</text>
<text x="325.7" y="58.2">AC1</text>
<text x="333.6" y="56.4">6</text>
<text x="333.6" y="60">5</text>
<text x="341.1" y="55.9">led_L</text>
<text x="182.8" y="65.3">5</text>
<text x="217.3" y="65.3">2</text>
<text x="310" y="63.5">3</text>
<text x="313.5" y="65.3">AC2</text>
<text x="313.5" y="61.7">C1</text>
<text x="327.8" y="61.7">C2</text>
<text x="327.9" y="65.3">A2</text>
<text x="333.6" y="63.5">4</text>
<text x="161.2" y="68.4">ctrl_R</text>
<text x="182.8" y="68.8">4</text>
<text x="188" y="70.2">LIN+</text>
<text x="188" y="66.7">LIN-</text>
<text x="205.6" y="66.7">LOUT</text>
<text x="180.8" y="75.8">16</text>
<text x="188" y="77.3">RIN-</text>
<text x="205.2" y="77.3">ROUT</text>
<text x="217.3" y="75.8">19</text>
<text x="161.2" y="79">ctrl_L</text>
<text x="180.8" y="79.4">17</text>
<text x="188" y="80.8">RIN+</text>
<text x="217.3" y="82.9">21</text>
<text x="210.2" y="84.3">EP</text>
<text x="274.9" y="90">4</text>
<text x="116.1" y="93.8" transform="rotate(-90 116.1 93.8)">6</text>
<text x="119.6" y="93.8" transform="rotate(-90 119.6 93.8)">5</text>
<text x="123.1" y="93.8" transform="rotate(-90 123.1 93.8)">4</text>
<text x="274.9" y="93.5">3</text>
<text x="182.8" y="97">6</text>
<text x="182.8" y="100.5">7</text>
<text x="188" y="98.4">NC</text>
<text x="188" y="102">NC</text>
<text x="209.5" y="98.4">NC</text>
<text x="209.5" y="102">NC</text>
<text x="217.3" y="97">11</text>
<text x="217.3" y="100.5">12</text>
<text x="274.9" y="100.5">2</text>
<text x="274.9" y="97">5</text>
<text x="182.8" y="104.1">8</text>
<text x="182.8" y="107.6">9</text>
<text x="188" y="105.5">NC</text>
<text x="209.5" y="105.5">NC</text>
<text x="217.3" y="104.1">13</text>
<text x="217.3" y="107.6">14</text>
<text x="116.1" y="110" transform="rotate(-90 116.1 110)">3</text>
<text x="119.6" y="110" transform="rotate(-90 119.6 110)">2</text>
<text x="123.1" y="110" transform="rotate(-90 123.1 110)">1</text>
<text x="180.8" y="111.1">10</text>
<text x="188" y="109">NC</text>
<text x="188" y="112.5">NC</text>
<text x="209.5" y="109">NC</text>
<text x="209.5" y="112.5">NC</text>
<text x="217.3" y="111.1">15</text>
<text x="237.5" y="167.6">6</text>
<text x="257.9" y="171.1">7</text>
<text x="267.1" y="170.6">led_L</text>
<text x="220.9" y="174.1">ctrl_L</text>
<text x="237.5" y="174.6">5</text>
<text x="304.7" y="179.9">1</text>
<text x="328.3" y="179.9">6</text>
<text x="335.8" y="179.4">led_R</text>
<text x="304.7" y="183.4">2</text>
<text x="308.2" y="185.2">C1</text>
<text x="308.2" y="181.7">A1</text>
<text x="320.4" y="181.7">AC1</text>
<text x="322.5" y="185.2">C2</text>
<text x="328.3" y="183.4">5</text>
<text x="304.7" y="187">3</text>
<text x="308.2" y="188.7">AC2</text>
<text x="322.6" y="188.7">A2</text>
<text x="328.3" y="187">4</text>
<text x="237.5" y="217">2</text>
<text x="257.9" y="220.5">1</text>
<text x="267.1" y="220">led_R</text>
<text x="220.7" y="223.5">ctrl_R</text>
<text x="237.5" y="224">3</text>
</g>
<g font-size="3.2" fill="#f00">
<text x="180.8" y="90">18</text>
<text x="182.8" y="86.4">3</text>
<text x="188" y="87.8">LVCC+</text>
<text x="204.3" y="87.8">LVCC-</text>
<text x="217.3" y="86.4">1</text>
<text x="217.3" y="90">20</text>
<text x="188" y="91.4">RVCC+</text>
<text x="203.9" y="91.4">RVCC-</text>
<text x="248.4" y="211.7" transform="rotate(-90 248.4 211.7)">8</text>
</g>
<g font-size="2.8">
<text x="250.5" y="249">© 2025 MICRORACK Inc</text>
<text x="250.5" y="253.3">CC BY·NC·SA 4.0 · see LICENSE or https://creativecommons.org/licenses/by-nc-sa/4.0/</text>
</g>
</svg>
